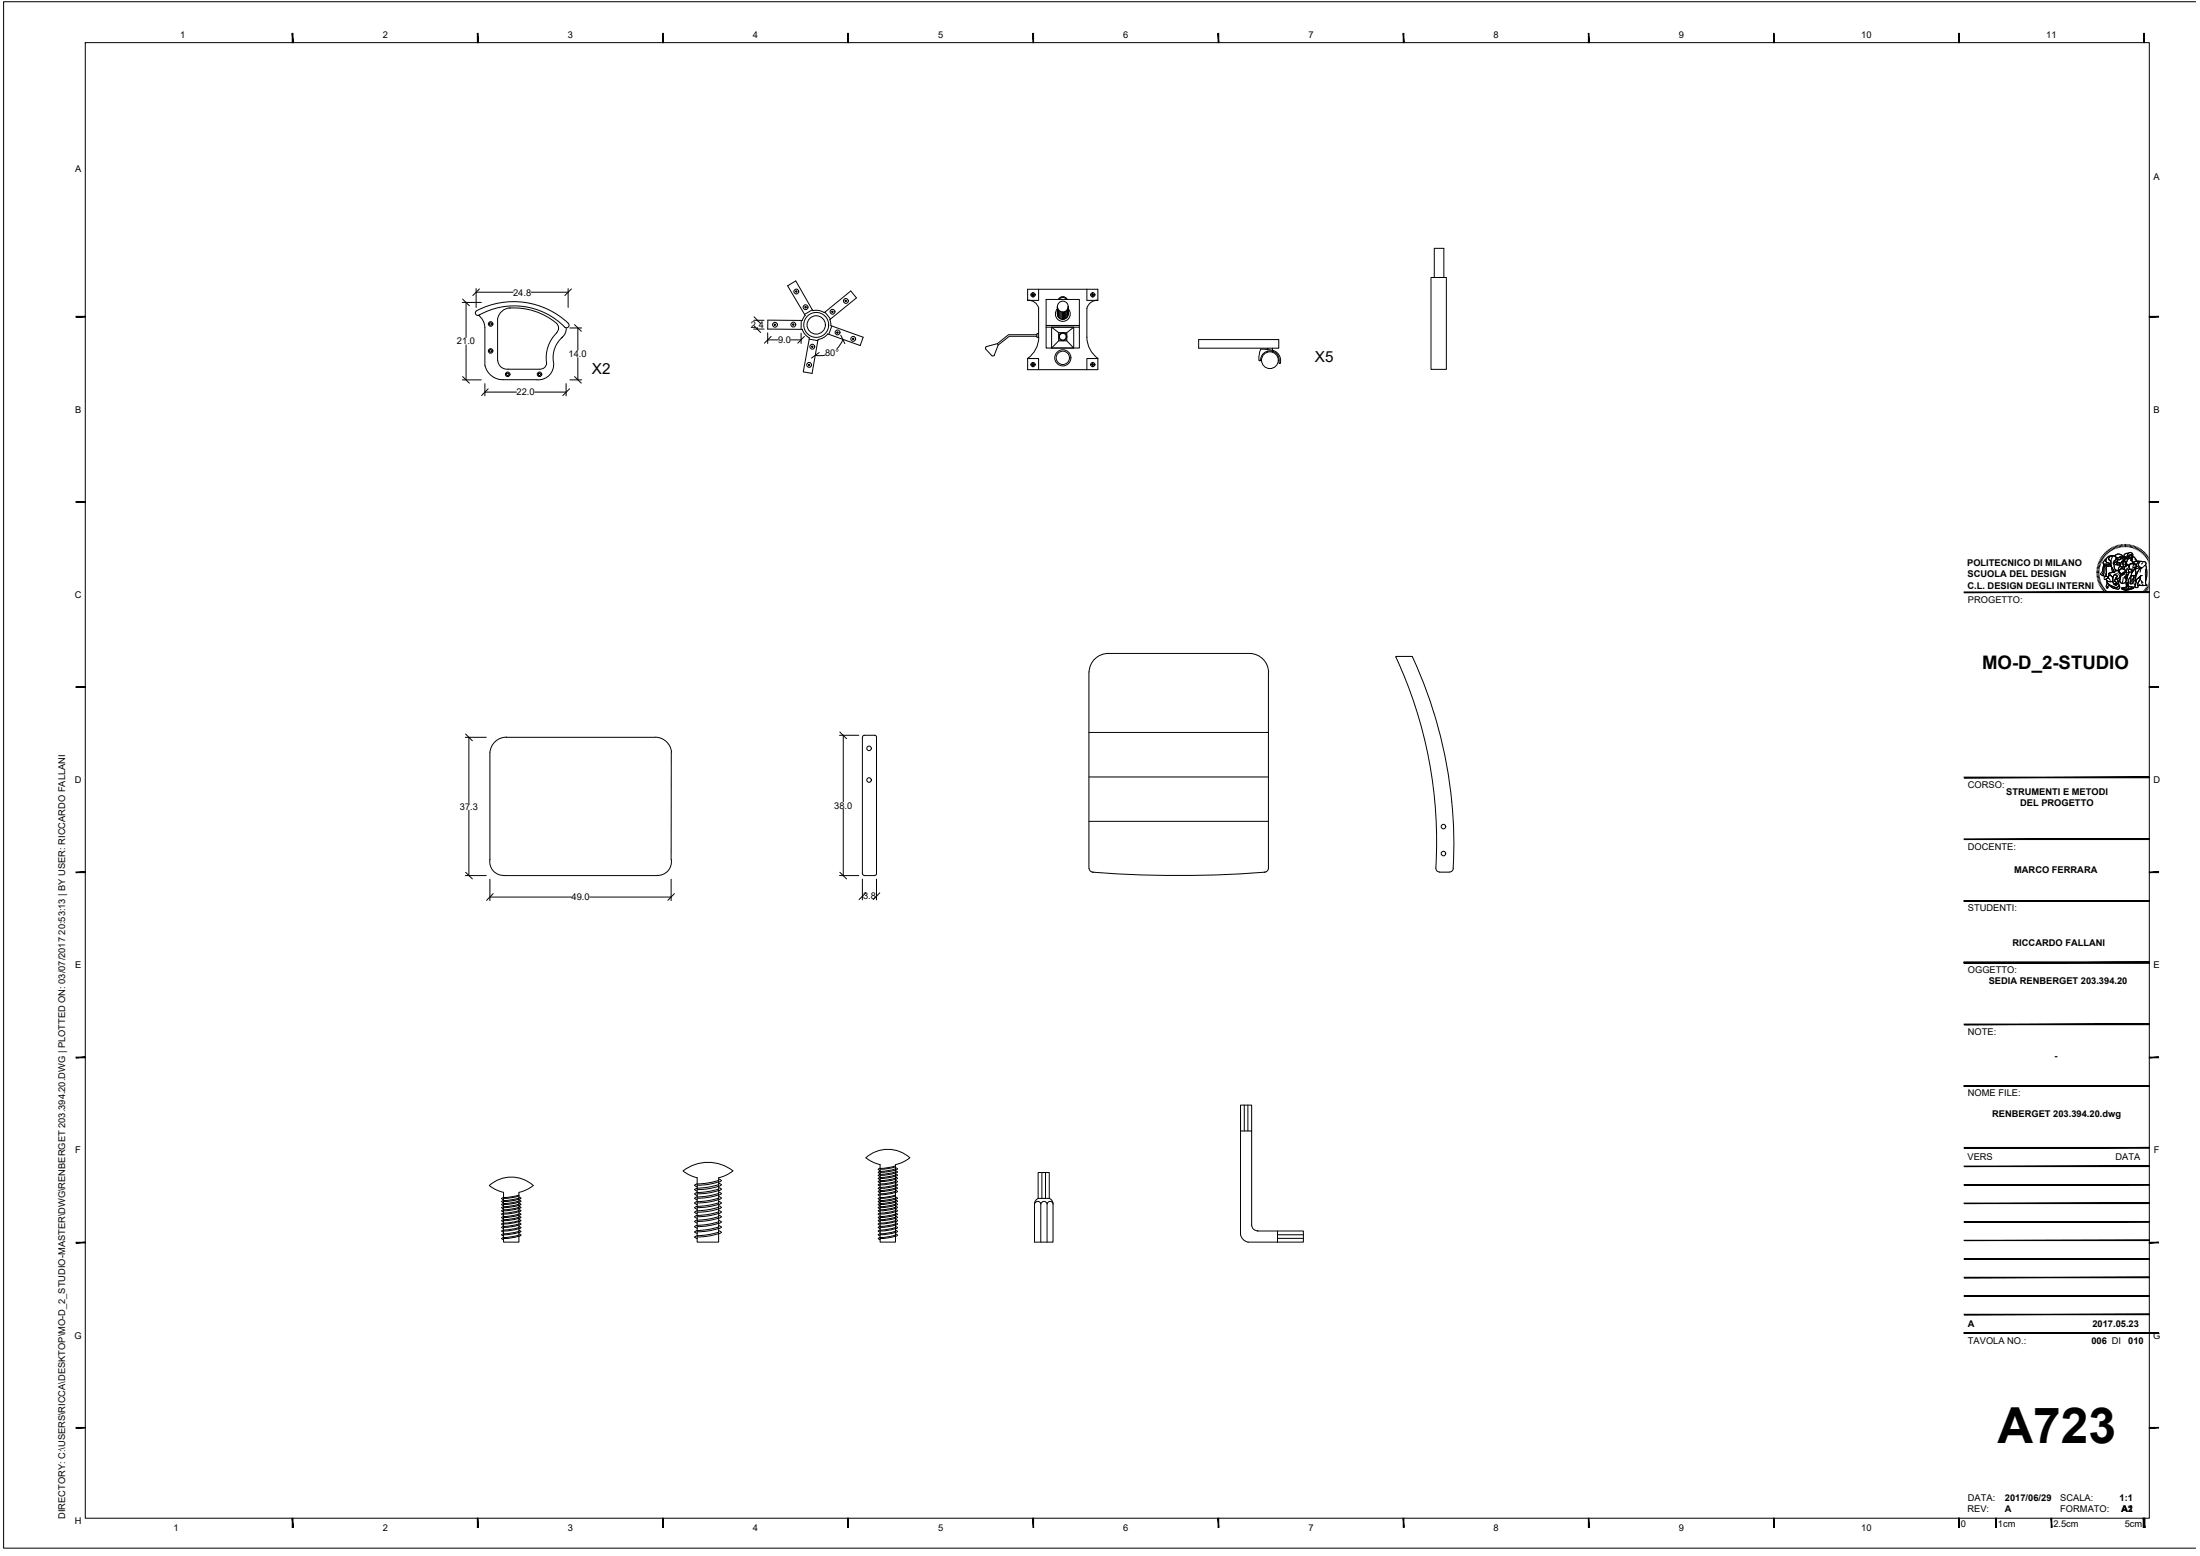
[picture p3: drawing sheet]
<svg xmlns="http://www.w3.org/2000/svg" width="594mm" height="420mm" viewBox="0 0 594 420" stroke-linecap="round" stroke-linejoin="round" font-family="sans-serif">
<g fill="none" stroke="#000" stroke-width=".27">
<path d="M23 11.5h557.4v398.5h-557.4zM592.9 .5h-591.9v417.5h591.9M128.6 77.9v5.1M128.6 78.9h10M129.5 78l-1.8 1.8M143.4 78.9h10M153.4 77.9v5.1M154.3 78l-1.8 1.8M214.9 78.6l.2-.1 .1 .3-.2 .2zM278.4 79.7h.5v.5M278.9 79v.6h-.5M279 79v.6h.5"/>
<path d="M279.5 79.7h-.5v.5M280.5 78.1v3h-3M293.5 78.1v3h3v-3h-19v3h.3M294.5 79.7h.5v.5M295 79v.6h-.5M295.1 79v.6h.6M295.7 79.7h-.6v.5M386.4 74.9h4.2v24.8h-4.2zM387.3 74.9v-7.8h2.6v7.8M124.8 81.7h5.2M124.9 80.8l1.8 1.8M125.9 81.7v9.4"/>
<path d="M125.9 93.1v9.5M129.2 85.2l1.2 1.4 .5 1.8M129.3 85.2a19.2 19.2 0 0 1 23.2 3.1M129.5 85a.68 .68 0 0 1-1-.1 .68 .68 0 0 1 .1-.9 21.4 21.4 0 0 1 25 3.5 .7 .7 0 0 1-.2 .9 .7 .7 0 0 1-.9-.1M130.9 88.4v10.4M131 98.7a4.9 4.9 0 0 0 4.9 3.8M132.2 87.3l.3-.2 .3 .2v.3l-.3 .2-.3-.2zM132.2 94.6l.3-.2 .3 .2v.3l-.3 .2-.3-.2zM134.4 86.1v11.2M134.4 97.3a2.52 2.52 0 0 0 2.8 2.4M137.2 99.7h8.4M137.5 83.2a18 18 0 0 1 12.8 4.1"/>
<path d="M137.8 83.1a3.6 3.6 0 0 0-3.4 3M150.3 87.3a1.76 1.76 0 0 1 0 2.6M150.3 89.9a9.9 9.9 0 0 0-2.8 8.5l-.3 .7-.5 .4-1 .2M152 91a7.6 7.6 0 0 0-2.5 7.4 4.2 4.2 0 0 1-4.5 4.2l-9.1-.1M152.9 88.5l-.3 1.6-1 1.2M153.9 88.6h3.2M155.2 87.7l1.8 1.8M156 88.6v6M156 96.6v6M203.5 88.9h2.8M203.5 86.5h2.8M203.6 88l1.8 1.8"/>
<path d="M203.6 85.6l1.8 1.8M204.5 86.5v.2M204.5 88.6v.3M207.3 89.9v2.9M207.3 91.8h2.8M208.2 90.8l-1.8 1.9M209.1 87.6l.2-.1 .1 .3-.2 .1zM213.5 91.8h2.8M214 87.5l.2-.1 .2 .4-.2 .1zM216.3 90v2.8M216.4 86.5l-.1 2.4M216.7 86.5l-9.4-.1v2.5h9.3l.8 1.4 1.2 .9"/>
<path d="M217.2 90.8l-1.8 1.9M217.4 82.8l.4 .1-.1 .2-.2 .1zM217.4 85.1l-.8 1.4M218.4 98.5l.1-.2 .2 .4-.2 .1zM218.5 91.6l2.4 .4M218.6 91.3l-1.7 9.1 2.4 .4 1.6-9.1M219.2 93.5l.2-.1 .1 .4-.2 .1zM219.4 83.7l-2.1 1.2M219.5 83.9l-4.6-8-2.2 1.3 4.7 8M219.5 83.9l1.6-.1 1.5 .6M221.2 95.2l-2.1 1.5M222.5 84.5l7.2-5.9 1.6 1.8-7.2 5.9"/>
<path d="M222.8 84.3l1.5 1.8M222.8 95.9h-2.6M223.5 90.1l-1.1 1.1-1.5 .5M224.1 86.3l.3 1.6 8.7 3.2-.8 2.2-8.8-3.1M224.6 88l-.8 2.3M224.7 84.1l.1-.1 .2 .3-.3 .2zM226 89.7l.2-.1 .1 .3-.2 .1zM227 90.5l1.1 2.3M227.6 91.6l-.6 1.4-1 1.1M228.2 81.2l.2-.2 .2 .4-.3 .1zM230.3 91.4l.1-.1 .1 .4-.3-.1zM266.1 94.2l1.8 1.9h.3l.3-.3"/>
<path d="M266.4 93.6l-.3 .2 .1 .4M269.3 92.8l-3 .8M277.5 81.1a2.9 2.9 0 0 1 3 2.2M278.4 98.5h.5v.5M278.9 97.9v.5h-.5M279 97.9v.5h.5M279.5 98.5h-.5v.5M280 90.8h-7.5l-3 2.4M280 90.4h-7.7l-3 2.4 .2 .4-1 2.7M280.5 99.8v-3h-3v3h19v-3h-3v3M280.5 83.3v7.8h-.5v-1h.5M280.5 91.1a7.1 7.1 0 0 1-3 5.7"/>
<path d="M282.5 80.9h9v13.1h-9zM282.5 88.3h9M282.5 87.9h9M284 88.3h5.9v5.7h-5.9zM284 88.3l1.9 1.5M285.5 82.8v2M285.5 83.4a2.01 2.01 0 0 0 .1 2.8 2.01 2.01 0 0 0 2.8 0 2.01 2.01 0 0 0 .1-2.8M285.6 83.2v2M285.6 83.4v2M285.7 83.6v2M285.8 80.8a1.33 1.33 0 0 1 2.4 0M285.8 83.7v2"/>
<path d="M285.9 89.8h2.2v2.2h-2.2zM285.9 92l-1.9 2M286 83.9v2M286.1 80.8a1.12 1.12 0 0 1 1.8 0M286.3 84.1v2M286.5 84.2v2M286.8 84.2v2M287 84.3v2v-2v.5M287.2 84.2v2M287.4 84.2v2M287.7 84.1v2M287.9 83.9v2"/>
<path d="M288.1 92l1.8 2M288.1 83.7v2M288.2 83.6v2M288.3 83.4v2M288.4 83.2v2M288.5 82.8v2a1.46 1.46 0 0 1-1.5 1.4 1.46 1.46 0 0 1-1.5-1.4M289.9 88.3l-1.8 1.5M294.5 98.5h.5v.5M295 97.9v.5h-.5M295.1 97.9v.5h.6M295.7 98.5h-.6v.5M296.5 81.1a2.9 2.9 0 0 0-3 2.2v7.8a7.1 7.1 0 0 0 3 5.7"/>
<path d="M323.7 91.7h21.6v2.3h-21.6zM340.4 97.3l-.2 .2-.2-.2M342.3 94v.4M342.3 94.8v.3M343.6 94.6a2.63 2.63 0 0 1 2 3.6l-.2-.2a2.56 2.56 0 0 0-2-3.2 2.56 2.56 0 0 0-3 2.4M343.6 94.6l-3.1-.3-.5 1.4v1.6M343.6 94v.6M343.6 94.9v.2M124.8 102.6h5.2M124.9 101.7l1.8 1.8M130.9 103.6v3.3M130.9 105.9h8.6"/>
<path d="M131.8 105l-1.8 1.8M136.8 101l.3-.3 .3 .3v.3l-.3 .2-.3-.2zM144.4 105.9h8.5M145.4 101l.3-.3 .3 .3v.3l-.3 .2-.3-.2zM152.9 103.6v3.3M153.8 105l-1.8 1.8M153.9 102.6h3.2M155.2 101.7l1.8 1.8M566.2 154.3h.6M566.2 154.6h.6M566.2 153.9l.7 .1M566.3 153.5l.6 .1"/>
<path d="M566.3 153.2l.7 .1M566.4 152.9l.7 .1M566.5 152.5l.6 .2M566.6 152.1l.6 .3M566.7 151.8l.7 .3M566.8 151.5l.7 .3M566.8 154.9l-.6 .1M566.9 155.3h-.7M566.9 155.6l-.6 .1M567 155.9l-.7 .1M567 151.2l.6 .3M567 156.3l-.6 .1"/>
<path d="M567.1 156.5l-.6 .2M567.2 150.9l.6 .3M567.2 156.8l-.7 .3M567.3 157.2l-.6 .2M567.4 150.5l.5 .4M567.4 157.5l-.6 .2M567.6 150.2l.5 .5M567.6 157.8l-.6 .3M567.7 158l-.6 .4M567.8 150l.5 .4M567.9 158.3l-.6 .4M568 149.7l.5 .4"/>
<path d="M568 152.3h.9a.69 .69 0 0 0 1.1-.1l.1 .6h-.4a1.55 1.55 0 0 1-1.7-.4zM568.1 152.2v.5M568.1 158.6l-.6 .4M568.2 152.7l-.2 .5-.1 1.4-.4 .7 .4 .1M568.2 149.4l.5 .5M568.3 158.9l-.6 .4M568.3 151.3l.4-.3a.82 .82 0 0 0 .9 1.1l.3 .1a.74 .74 0 0 1-1.2 .1l-.5 .1a.52 .52 0 0 1-.3-.5 .52 .52 0 0 1 .3-.5zM568.5 149.2l.5 .4M568.5 159.1l-.6 .5M568.5 152.8l.5 .1a1.89 1.89 0 0 0-.2 1.7l-.1 1-.3 .1-.5-.3 .3-.9a1.76 1.76 0 0 1 .3-1.7zM568.5 152.8v.1a1.52 1.52 0 0 0-.3 1.5l-.3 1.1 .7 .2M568.7 151h-.1a.86 .86 0 0 0-.5 1.2l.2 .2 .6-.1a.62 .62 0 0 0 1-.1"/>
<path d="M568.7 159.4l-.5 .4M568.7 150.8l.4-.3a1.67 1.67 0 0 1 1.6-.4 .98 .98 0 0 0-1.2 1l.5 .3v.8l-1-.3a.74 .74 0 0 1-.3-1zM568.7 156.4l.1 .2a1.33 1.33 0 0 0 1.6 .4l.1-.1M568.7 148.9l.5 .5M568.9 156.7a1.53 1.53 0 0 0 1.6 .2l.1 .5 .3 .2v.3l.2-.2 .3 .3-.2-.5 .4 .4-.2-.4 .4 .1-.8-.8a.46 .46 0 0 1 .5-.6 .46 .46 0 0 1 .4 .7l.2 .5a.88 .88 0 0 1-.3 1.1 .88 .88 0 0 1-1.2-.1l-.5-.2a1.49 1.49 0 0 1-1.2-1.4zM568.9 156.8l.1 .6-.3 1.1 .3 .3 .3-.2a.34 .34 0 0 1 .1-.5 .34 .34 0 0 1 .4 .2 2.57 2.57 0 0 0 2.5 .6l.1-.5-.2-.4M568.9 152.9l1.2-.1v.2a1.34 1.34 0 0 1 .5 1.3l-.7 .4a.4 .4 0 0 0-.5 .2 .4 .4 0 0 0 .2 .5l-.3 .5-.5-.2-.1-.3v-1.9zM568.9 152.9l-.2 .6v2.1M568.9 159.6l-.5 .5M569 157.4l.9 .7 1.1 .4a.83 .83 0 0 0 1.2-.5 .64 .64 0 0 1 .1 1 .64 .64 0 0 1-1 0l-.9-.3a.85 .85 0 0 0-1.3-.3l.2 .2-.3 .2-.3-.5zM569 148.7l.4 .5M569 157.4l.9 .7 1.7 .7"/>
<path d="M569.1 159.8l-.4 .5M569.2 155.9a.49 .49 0 0 0-.7-.2 .49 .49 0 0 0 0 .8 .73 .73 0 0 1 .7-.4 .73 .73 0 0 1 .6 .6h.1M569.3 148.5l.4 .5M569.4 154.9l1.2-.5 .3 .2 .2-.4 .3-.1a1 1 0 0 1 1.2 .8 1.03 1.03 0 0 1-.2 1.1 1.03 1.03 0 0 1-1.1 .2l.2-.3a.28 .28 0 0 0 .2-.3 .28 .28 0 0 0-.2-.3 .57 .57 0 0 0-.7 0 .57 .57 0 0 0-.2 .6l-.8-.7-.4 .1zM569.4 155.5l.4-.3 .2 .2a.97 .97 0 0 1 .4 1.6 1.33 1.33 0 0 1-1.6-.4l-.1-.3 .7-.2-.1-.2zM569.6 148.3l.3 .5M569.8 150.3l.4-.1a.77 .77 0 0 1 1.2 .2 .77 .77 0 0 1-.5 1.1 .92 .92 0 0 0 0 1.3 1.09 1.09 0 0 0 .7 1.3l-.5 .1a.31 .31 0 0 1-.4 .3 .31 .31 0 0 1 0-.6l-.6-1.1-.1-1.4a.57 .57 0 0 1-.6-.4 .57 .57 0 0 1 .4-.7zM569.8 155.2l.7 .7M569.8 155.3a.54 .54 0 0 0-.4 .8M569.9 148.1l.3 .6M570.1 152.8l-1.9-.1a.5 .5 0 0 0-.4 .8l-.1 .7-.5 .8 .3 .3M570.2 153.2l.2 1.3"/>
<path d="M570.2 147.9l.3 .6M570.4 150.4l-.1 .2a2.88 2.88 0 0 0 .2 3l.2 1 .8-.6a1.06 1.06 0 0 1-.6-1.4 1.45 1.45 0 0 1 .5-1.7 1 1 0 0 0-1.4-.8 1.21 1.21 0 0 0-1.2 1.7l1.2 .4M570.5 147.7l.3 .6M570.6 154.4l-.7 .3a.4 .4 0 0 0-.5 .2 .4 .4 0 0 0 .2 .5M570.7 150.1a.98 .98 0 0 0-1.2 1l.5 .3M570.8 155.3l.1-.1a.47 .47 0 0 1 .8 .2 .47 .47 0 0 1-.3 .6l-.4 1 .8 .6-.4-.1 .2 .4-.4-.4 .1 .5-.2-.3-.2 .2v-.3l-.3-.4-.1-1zM570.8 155.3l.2-.2a.53 .53 0 0 1 .7 .7l-.3 .1-.4 1 .8 .7-.4-.1 .2 .4-.4-.4 .1 .5-.2-.3-.2 .2v-.3l-.3-.4-.1-1zM570.8 147.6l.3 .6M570.9 151.9l.8-.3 .3 .3a.34 .34 0 0 0-.4 .2 .34 .34 0 0 0 .2 .4l-.6-.1zM570.9 151.4l1-.4-.2 .6-1 .5zM571 151.9l.2 .5 .6 .1M571.1 150.2v-.2a1.15 1.15 0 0 1 2 .4l-.5-.2a.77 .77 0 0 1-1.2 .3"/>
<path d="M571.2 147.4l.2 .7M571.2 149.9l.6-.3 .9 .2a.33 .33 0 0 1 .4 .2 .33 .33 0 0 1-.2 .4 .5 .5 0 0 0-.8 .2 .79 .79 0 0 1-.9-.6zM571.4 150.5a.75 .75 0 0 0 1.2-.3 .49 .49 0 0 1 .2 .5 .49 .49 0 0 1-.4 .4l-1.1 .1zM571.5 147.4l.2 .6M571.6 152.1l.2-.2 .8 .1-.3 .1-.1 .5a.42 .42 0 0 1-.5-.1 .42 .42 0 0 1-.1-.4zM571.6 154.1a1.15 1.15 0 0 1 .8 1.9h-.1M571.7 156.4l.4 1a.82 .82 0 0 1 0 .9 .82 .82 0 0 1-.9 .3M571.8 151.6l.2 .3M571.8 154.9l-.8 .2M571.8 151.4l-.1 .2-1 .5M571.8 147.2l.2 .7M571.9 151l-.4 .6"/>
<path d="M572.1 151.9a.31 .31 0 0 0-.4 .2 .31 .31 0 0 0 .1 .4l.4 .1 .1-.5 .3-.1-.7 .1M572.1 155.1a.7 .7 0 0 1 .2 .9 .7 .7 0 0 1-1 .2M572.2 154.3a.95 .95 0 0 1 1-.7 .95 .95 0 0 1 .8 .9l-1.4 .4 .3 .3a.77 .77 0 0 0 1-.7 .21 .21 0 0 0 .2-.2 .21 .21 0 0 0-.2-.2l-.6-.5h-.6l-.5 .7-.2-.1v-.5l.5-.8 .2 .2h1.1l.5-.4v-.3l.6 .2 .1 1a.53 .53 0 0 0 0 .9l-.4 .7a.59 .59 0 0 0-.6 .7h-.3l.3 .3 .2-.1-.1 .4 .2-.2-.2 1.1-1.1 .2-.8-.8 .4-.8 .1-.8M572.2 154l.6-.5 .6 .1 .4 .3 .3 .4-1.5 .7zM572.2 147.2l.1 .6M572.2 156.9l.8 .7M572.4 151h.1M572.5 150.6l.1 .1M572.5 156.3l.1 .9M572.5 152.9a1.28 1.28 0 0 0-.5 1.3M572.5 147.1l.1 .6M572.6 150.6l-.1 .1"/>
<path d="M572.6 154.9l1.1-.4a.59 .59 0 0 1-.8 .7zM572.6 155.7l-.2 .9-.4 .5M572.9 150.8l.3-.2 .5 .1v-.1a.32 .32 0 0 1 .1 .5 .32 .32 0 0 1-.5-.1zM572.9 151.6h.1a.95 .95 0 0 1 1 .1 .95 .95 0 0 1 .3 1l-.1 .2-.2-.2a.81 .81 0 0 0-.5-1.2l-.4 .3 .2 .5a.46 .46 0 0 1-.1 .8 .46 .46 0 0 1-.7-.4zM572.9 150.5a.63 .63 0 0 1-.8 .6l-.2-.1-.6 .2M572.9 147l.1 .7M573 158.8l2-.5 1.2 .3-2.1 .6zM573 158.8l1.1 .4v.3l-1.1-.4zM573.2 151.6a.58 .58 0 0 1 .7 0 .58 .58 0 0 1 .2 .7l-.1 .2a.5 .5 0 0 1-.1 .5 .5 .5 0 0 1-.6 .1zM573.2 147l.1 .7M573.3 156l-.3 1.6 1-.2M573.3 150.6a.39 .39 0 0 1 .6-.3 .39 .39 0 0 1 .1 .6h-.1"/>
<path d="M573.3 155.1h.1M573.4 150.3a.44 .44 0 0 1 .5 0 .44 .44 0 0 1 .1 .6l-.3-.3v.1l-.4-.1zM573.4 154.7l.2 .1M573.4 155h.1M573.5 154.8h-.1M573.5 151.8h.1M573.6 151.8l-.2 .1M573.6 147v.7M573.7 155.9h.3a.59 .59 0 0 1 .6-.7l-.4 1.3v-.4l-.2 .1zM573.7 150.7l-.5-.1-.3 .2h.2a.36 .36 0 0 0 .5 .3 .36 .36 0 0 0 .2-.5l-.1 .2M573.7 153.1v.7M573.8 154.5a.61 .61 0 0 1-.4 .6 .61 .61 0 0 1-.6-.1l-.1 .1-.7-.5"/>
<path d="M573.8 151.6l.2 .3-.1 .1M573.9 151.8a.45 .45 0 0 0-.7-.2 .45 .45 0 0 0 .1 .7 .48 .48 0 0 1 0 .7 .48 .48 0 0 1-.7 0 .48 .48 0 0 1 .1-.7 .81 .81 0 0 1 .8-.9 .81 .81 0 0 1 .8 .9v.1a.24 .24 0 0 1 .1 .3 .24 .24 0 0 1-.3 .1 .24 .24 0 0 1-.1-.3M574 147v.7M574 152.1l-.2 .1M574 151.9l.1 .5-.2 .1-.6-.1M574 152.8l-.3 .3h-.4M574.1 159.2l2.1-.6v.3l-2.1 .6zM574.1 159.2v.3M574.2 150.8a.48 .48 0 0 1 .2 .8l-.2 .4M574.2 155.3h.1M574.2 156v.5l.1-.2M574.3 150.4l.1 .4"/>
<path d="M574.3 152.4l-.1-.5 .2-.4a.43 .43 0 0 0-.2-.7l-.2-.3a.52 .52 0 0 1-.5-.6 .52 .52 0 0 1 .7-.4l.5-.1-.3 .7 .1 .9 .3-.5a.41 .41 0 0 0 .3 .4 .41 .41 0 0 0 .4-.2l-.1 .6 .2-.1 .4 .6-1.1 .8M574.3 147v.7M574.4 155.7l-.1 .2-.1-.2M574.4 153.4l-.2 1.3M574.4 152.6l.4 .2M574.4 157.4h.2l.2 1.1-.3-.6-.3 .6zM574.5 154.6l-.4 .4 .1 .4M574.6 155.2l-.5 .2-.2 .6-.2-.1 .3 .3 .2-.1M574.6 153.5l-.4 .8M574.7 149.4a.74 .74 0 0 1 1-.1 .74 .74 0 0 1 .2 1l-.2 .8-.2 .3 .2-1.3a.46 .46 0 0 0-.4-.3 .46 .46 0 0 0-.5 .4l-.3 .8-.1-.9zM574.7 149.4a.83 .83 0 0 0-1.1 .8M574.7 147l-.1 .7"/>
<path d="M574.8 150.5a.39 .39 0 0 0 .3 .3 .39 .39 0 0 0 .4-.1M574.8 149.3a.86 .86 0 0 1 1.1 .3 .86 .86 0 0 1-.1 1l-.3 .8v-.7l.3-.5a.53 .53 0 0 0-.7-.4 .53 .53 0 0 0-.3 .7l-.1 .4-.2 .1v-.2a1.34 1.34 0 0 1 .3-1.5zM574.9 150l.7-.3 .2 .5-.3 .5a.45 .45 0 0 1-.6-.1 .45 .45 0 0 1 0-.6zM574.9 152.5a1.61 1.61 0 0 1 2.1 .1 1.46 1.46 0 0 1-1.1 1.4l-.4-.1a1.08 1.08 0 0 1-.6-1.3zM574.9 150.2h.3M575 154.5l.8-.1-.4 1.1-.7 1.1 .1 .6-.2 .3-.2-.1-.2 .6-.2-1zM575 154.6l-1 2.4 .2 1-.1 .9 .4-1 .3 .9-.2-1.4-.4 .6M575 150.7h.1M575 153.5v.1a.53 .53 0 0 0 0 .9l.8-.1 .5-.6M575 147.1l-.1 .6M575.1 150.2v.1M575.1 150.5l.1 .1"/>
<path d="M575.4 150.4l.2 .1M575.4 147.2l-.2 .6M575.5 155.5l.7-.1-.1 .7a.94 .94 0 0 0-.2 1.4l-.2 .1-.6-.1zM575.5 150.4l-.1 .1M575.6 151.2l.4 .6M575.7 153.7h.1M575.7 152.1l1.1-.5h.8l-.6 .9zM575.7 147.2l-.1 .7M575.8 154.4l-.4 1.1-.7 1.1-.1 .9M575.9 153.6l-.3 .1M575.9 150.2l.6 .4 .6 .9-.4 .1a.63 .63 0 0 1-.8 .1 .63 .63 0 0 1-.2-.8zM575.9 150.2l.6 .4 .3 .6"/>
<path d="M575.9 153.9v.1M576.1 147.3l-.2 .7M576.2 158.6v.3l-2.1 .6-1.1-.4v-.3l1.1 .4 2.1-.6-1.2-.3-2 .5M576.4 153.6l.3-.1v1.1a.62 .62 0 0 1-.1 .8 .62 .62 0 0 1-.7 0l-.5 .1 .2-.6zM576.4 147.4l-.2 .7M576.5 151.1l.5 .4M576.5 153.3l-.1 .4M576.5 152.3l.3 .1 .2 .3M576.6 155.4l-1.2 .1v1l-.3 1 .2 .1 .6-.1a1.01 1.01 0 0 1 .2-1.3l.1-.8M576.6 156.8l-.1 .2 .3 .1M576.7 153.5l-.1 .6a2.36 2.36 0 0 1-.4 2.1 1.63 1.63 0 0 0 .4 1.8M576.7 147.6l-.2 .6"/>
<path d="M576.9 156.5l1.2-1-.3 1-.6 1.2v.4a.43 .43 0 0 1-.1 .6 .43 .43 0 0 1-.6-.1zM577 152.5a1.07 1.07 0 0 1 1.7-.8 .56 .56 0 0 1 .8 .2 .56 .56 0 0 1-.3 .8 1.22 1.22 0 0 1-1.1 .8 1.22 1.22 0 0 1-1.1-.8M577 152.7l-.6 .8a.74 .74 0 0 1-1.3 .1 .8 .8 0 0 1-.1-.9 .8 .8 0 0 1 .7-.4 .36 .36 0 0 1 .5 .2 .36 .36 0 0 1-.3 .5v.2a.58 .58 0 0 0 .6-.6 .58 .58 0 0 0-.8-.5l-.2 .1a.73 .73 0 0 0-.6 .8M577 154.3v.5M577.1 147.7l-.3 .6M577.4 147.9l-.3 .6M577.5 153.5h-.9M577.5 157.7l.6 .4M577.7 148l-.4 .6M577.7 151.6h-.8l-1.2 .5M577.9 156.5l.8 .9M577.9 153.4l-1 1.8-.4 1.7 1.6-1.4 .4-.1"/>
<path d="M578 151.6l.7 .2a.52 .52 0 0 1 .7 .1 .52 .52 0 0 1 0 .6 8.5 8.5 0 0 1 0 4.9l.3 .6-2.3 .1a.38 .38 0 0 1-.2-.4 .38 .38 0 0 1 .2-.3l.7-1.9-1.6 1.4 .2-1.2a3.5 3.5 0 0 1 1.4-2.3l.3-.1a.94 .94 0 0 1-.9-.7 .94 .94 0 0 1 .5-1zM578 151.6h-.1a.9 .9 0 0 0-.4 1.1 .9 .9 0 0 0 .9 .6M578 148.2l-.4 .6M578.1 155.5l-.3 1-.6 1.2v.4a.43 .43 0 0 1-.1 .6 .43 .43 0 0 1-.6-.1l.5-2.1M578.1 153.5l-.2 1M578.3 156.9a1.06 1.06 0 0 0 .7 1.2M578.3 148.4l-.4 .6M578.4 159.9l.4 .5M578.6 148.6l-.5 .6M578.6 152l-.3 .3M578.6 159.7l.5 .5M578.9 148.9l-.5 .5"/>
<path d="M578.9 159.5l.4 .5M579.1 159.3l.5 .4M579.1 149.1l-.4 .5M579.3 159l.5 .4M579.3 153.6l.1 3.3M579.4 152.5a8.2 8.2 0 0 1 0 4.8l.3 .7h-2.5M579.4 149.4l-.5 .4M579.5 158.8l.5 .3M579.6 149.6l-.5 .5M579.7 158.5l.5 .3M579.8 149.9l-.5 .4M579.8 158.2l.6 .3"/>
<path d="M580 157.9l.6 .3M580.1 150.2l-.6 .4M580.1 157.6l.7 .3M580.3 150.5l-.6 .3M580.3 157.4l.6 .2M580.4 157l.6 .3M580.4 150.8l-.6 .3M580.5 156.7l.7 .2M580.6 151.1l-.6 .3M580.6 156.4l.6 .2M580.6 156.1l.7 .1M580.7 155.8l.7 .1"/>
<path d="M580.8 151.4l-.6 .3M580.8 155.4l.6 .1M580.8 155.1l.6 .1M580.8 154.9h.7M580.9 151.8l-.6 .2M581 152.1l-.6 .2M581.2 152.4l-.7 .2M581.2 152.8l-.6 .2M581.3 153.1l-.6 .1M581.4 153.5l-.7 .1M581.4 153.8l-.6 .1M581.5 154.5l-.7 .1"/>
<path d="M581.5 154.2h-.7M299.1 176.4h38.3M299.4 176.4a5.2 5.2 0 0 0-5.3 5.1l-.1 53M337.5 176.4a5.2 5.2 0 0 1 5.1 5.3M377 177.2h4.3M377 177.2l-.1 .1a119.8 119.8 0 0 1 10.9 57.4l.2 .5 .7 .3 3-.1 .6-.5a117.7 117.7 0 0 0-11-57.6M569.4 160l-.4 .6M569.6 160.2l-.3 .6M569.9 160.4l-.4 .6M570.2 160.6l-.4 .6M570.5 160.8l-.4 .6M570.7 160.9l-.3 .6"/>
<path d="M571 161l-.2 .7M571.4 161.2l-.3 .6M571.7 161.3l-.2 .6M572 161.4l-.2 .6M572.3 161.5l-.2 .6M572.6 161.5l-.1 .7M572.9 161.6v.6M573.2 161.6v.7M573.6 161.6l-.1 .7M573.9 161.6v.7M574.2 161.6l.1 .7M574.5 161.6l.1 .7"/>
<path d="M574.9 161.5l.1 .7M575.2 161.5l.1 .6M575.5 161.4l.2 .7M575.8 161.3l.2 .7M576.1 161.2l.3 .7M576.5 161.1l.2 .7M576.7 161l.3 .6M577 160.9l.3 .6M577.3 160.7l.3 .6M577.6 160.5l.4 .6M577.8 160.4l.5 .5M578.1 160.1l.4 .6"/>
<path d="M125.6 199.1h5.7M125.7 198.2l1.9 1.8M126.6 199.1v17.6M136.7 199.1h40.2M136.8 199.1a4.5 4.5 0 0 0-4.5 4M176.9 199.1a4.5 4.5 0 0 1 4.4 4M226.7 198.5h5.2M226.8 197.7l1.8 1.8M227.7 198.5v18M236.2 198.5h-2.8l-.4 .2-.1 .4v36.9M236.2 198.5l.4 .2 .1 .4v36.9M294 197.8h48.5"/>
<path d="M342.5 181.6v52.9M126.6 218.8v17.6M132.3 203.1v29M181.3 203l-.1 29.1M227.7 218.5v17.9M294 209.8h48.5M125.6 236.4h5.7M125.7 235.5l1.9 1.8M132.3 237.4v5.8M132.3 232.1a3.7 3.7 0 0 0 3.9 4.3M136.2 236.4h41.2M181.2 237.4v5.8"/>
<path d="M181.3 232.1a3.7 3.7 0 0 1-3.9 4.3M226.7 236.4h5.2M226.8 235.5l1.8 1.8M232.9 237.4v5.6M232.9 235.8l.1 .4 .4 .2h2.8M236.7 235.9l-.1 .3-.4 .2M236.7 237.4v5.6M294 221.8h48.5M294.1 234.5l.2 .6 .9 .4M294.9 235.5a301.3 301.3 0 0 0 46.8 0M342.5 234.5l-.2 .6-.9 .4M132.3 242.2h22"/>
<path d="M133.2 241.3l-1.8 1.8M159.2 242.2h22M182.1 241.3l-1.8 1.8M232.9 242h.1M233.8 241.1l-1.8 1.8M236.5 242h.2M237.6 241.1l-1.8 1.8M336 298.4v7M337 298.4v7M184.5 316.2l2.1 1.3 1.7 .5v17.4h5.8v-17.4l1.7-.5 2.1-1.3M184.5 316.2a11 11 0 0 1 13.4 0M194.1 319.1a18.2 18.2 0 0 1-5.8 .9"/>
<path d="M194.1 318.7a22.2 22.2 0 0 1-6.1 1l-.4 .4M194.1 319.9a20.6 20.6 0 0 1-5.8 .9l-.7 .5M194.1 318.4l.7 .4M194.1 319.5l.7 .4M194.8 318.8l-.7 .3M194.8 319.9l-.7 .4M237.2 315.8l.5 .3M237.7 315.5l-.5 .2M237.7 316.3l-.5 .3 .5 .3M237.7 318.8l-.5 .3 .5 .3M241.8 314.5v20.9h-4.1v-20.9l-1.8-.6-2.1-1.3a8.8 8.8 0 0 1 11.9 0l-1.6 1-2.2 .9M241.8 315.1l-1.7 .4-2.4 .2"/>
<path d="M241.8 316.2l.6 .3-.4 .2-1.9 .5-2.4 .2M241.8 317l.6 .3-.4 .3-1.9 .4-2.4 .2M241.8 317.9l.6 .3-.4 .2-1.9 .5-2.4 .2M241.8 318.7l.6 .4-.4 .2-1.9 .4-2.4 .3M241.8 315.3l.6 .3M241.8 319.6l.6 .3M241.8 314.8l-1.7 .5-2.4 .2M241.8 315.6l-1.7 .5-2.4 .2M241.8 316.4l-2.3 .6-2 .1-.3 .3 .5 .3M241.8 317.3l-2.3 .5-2 .2-.3 .2 .5 .3M241.8 318.1l-1.7 .5-2.4 .2M241.8 319l-2.3 .5-2 .2-.3 .3 .5 .3"/>
<path d="M241.8 319.9l-1.7 .5-2.4 .2M242.4 315.7l-.4 .2-1.9 .5-2.4 .2M242.4 320l-.4 .2-1.9 .5-2.4 .2M281.3 316.6v7M282.3 316.6v7M335 300.4v33l.7 1.3 1.3 .7h8M338 305.4v-7h-3v7h3v25.4M136 322l-2.3-.9-1.6-1a8.9 8.9 0 0 1 11.9 0l-1.5 1-2.3 .9M136 322v13.4h4.1v-13.4M136 323.4l-.5 .3 .5 .3M136 324.2l-.5 .3 .5 .3M136 325l-.5 .3 .5 .3"/>
<path d="M136 325.8l-.5 .3 .5 .3M136 326.7l-.5 .3 .5 .3M136 327.6l-.5 .2 .5 .4M136 328.5l-.5 .3 .5 .3M136 329.4l-.5 .2 .5 .3M136 330.2l-.5 .3 .5 .4M136 331.2l-.5 .2 .5 .3M136 332.1l-.5 .3 .5 .3M136 333.2l-.5 .2 .5 .3M136 334.2l-.5 .2 .5 .4M140.1 322.9l-1.7 .5-2.4 .2M140.1 323.8l-1.7 .4-2.4 .2"/>
<path d="M140.1 326.3l-1.7 .4-2.4 .2M140.1 324.9l.6 .3-.3 .2-2 .5-2.4 .2M140.1 326.6l.6 .3-.3 .3-2 .4-2.4 .2M140.1 327.5l.6 .4-.3 .2-2 .5-2.4 .2M140.1 328.4l.6 .3-.3 .2-2 .5-2.4 .2M140.1 329.3l.6 .3-.3 .2-2 .5-2.4 .2M140.1 331.2l.6 .3-.3 .2-2 .5-2.4 .2M140.1 323.2l.6 .3-.5 .3M140.1 324l.6 .3M140.1 325.7l.6 .3-.5 .3M140.1 330.2l.6 .3M140.1 332.2l.6 .3-.3 .3-2 .4-2.4 .2"/>
<path d="M140.1 333.2l.6 .3M140.2 322.7l-1.8 .4-2.4 .3M140.2 323.5l-1.8 .4-2.4 .3M140.2 324.3l-1.8 .4-2.4 .3M140.2 325.1l-1.8 .5-2.4 .2M140.2 326l-1.8 .4-2.4 .3M140.2 326.9l-1.8 .4-2.4 .3M140.2 327.8l-1.8 .5-2.4 .2M140.2 328.7l-1.8 .4-2.4 .3M140.2 329.6l-1.8 .4-2.4 .3M140.2 330.5l-1.8 .4-2.4 .3M140.2 331.5l-1.8 .4-2.4 .2"/>
<path d="M140.2 332.5l-1.8 .4-2.4 .3M140.2 333.5l-1.8 .4-2.4 .3M140.7 324.3l-.3 .3-2 .4-2.4 .2M140.7 330.5l-.3 .3-2 .4-2.4 .2M140.7 333.5l-.3 .3-2 .4-2.4 .2M187.6 320.1l.7 .4M187.6 321.2l.7 .4M187.6 322.4l.7 .4M187.6 323.6l.7 .4M187.6 324.8l.7 .5M187.6 326.1l.7 .4M187.6 327.3l.7 .5"/>
<path d="M187.6 328.6l.7 .4M187.6 329.8l.7 .5M187.6 331.2l.7 .5M187.6 332.6l.7 .5M187.6 334l.7 .5M188.3 324.5l-.7 .3M188.3 327l-.7 .3M188.3 329.5l-.7 .3M188.3 332.3l-.7 .4M194.1 320.3a18.2 18.2 0 0 1-5.8 .9M194.1 322.6a18.2 18.2 0 0 1-5.8 1M194.1 327.6a18.2 18.2 0 0 1-5.8 .9"/>
<path d="M194.1 321.1a22.2 22.2 0 0 1-6.1 1l-.4 .3M194.1 322.2a22.2 22.2 0 0 1-6.1 1l-.4 .4M194.1 323.5a20.6 20.6 0 0 1-5.8 1M194.1 324.8a22.2 22.2 0 0 1-6.1 1l-.4 .3M194.1 326a20.6 20.6 0 0 1-5.8 .9M194.1 327.2a22.2 22.2 0 0 1-6.1 1l-.4 .4M194.1 328.5a20.6 20.6 0 0 1-5.8 1M194.1 329.9a22.2 22.2 0 0 1-6.1 1l-.4 .3M194.1 331.3a20.6 20.6 0 0 1-5.8 1M194.1 332.7a20.6 20.6 0 0 1-5.8 1l-.7 .4M194.1 320.7l.7 .4M194.1 321.9l.7 .4"/>
<path d="M194.1 323.1l.7 .4M194.1 324.4l.7 .5M194.1 325.6l.7 .4M194.1 326.9l.7 .4M194.1 328.1l.7 .5M194.1 329.5l.7 .5M194.1 330.9l.7 .5M194.1 332.3l.7 .5M194.8 321.1a12.7 12.7 0 0 1-5 1.2l-1.5 .1M194.8 323.5a13.8 13.8 0 0 1-6.5 1.3M194.8 324.8a12.7 12.7 0 0 1-5 1.2l-1.5 .1M194.8 326a13.8 13.8 0 0 1-6.5 1.3"/>
<path d="M194.8 328.6a12.7 12.7 0 0 1-5 1.2h-1.5M194.8 330a12.7 12.7 0 0 1-5 1.2h-1.5M194.8 322.3l-.7 .4M194.8 327.3l-.7 .4M194.8 331.4a12.7 12.7 0 0 1-5 1.2h-1.5M194.8 332.8a12.7 12.7 0 0 1-5 1.2h-1.5M237.2 322.7l.5 .3M237.7 320.6l-.5 .3 .5 .3M241.8 322.9l-1.7 .5-2.4 .2M241.8 323.8l-1.7 .4-2.4 .2M241.8 326.3l-1.7 .4-2.4 .2M241.8 322l-1.7 .4-2.4 .2"/>
<path d="M241.8 324.9l.6 .3-.4 .2-1.9 .5-2.4 .2M241.8 326.6l.6 .3-.4 .3-1.9 .4-2.4 .2M241.8 327.5l.6 .4-.4 .2-1.9 .5-2.4 .2M241.8 328.4l.6 .3-.4 .2-1.9 .5-2.4 .2M241.8 329.3l.6 .3-.4 .2-1.9 .5-2.4 .2M241.8 331.2l.6 .3-.4 .2-1.9 .5-2.4 .2M241.8 323.2l.6 .3-.6 .3M241.8 324l.6 .3M241.8 325.7l.6 .3-.6 .3M241.8 330.2l.6 .3M241.8 332.2l.6 .3-.4 .3-1.9 .4-2.4 .2M241.8 333.2l.6 .3"/>
<path d="M241.8 320.5l.6 .3-.4 .3-1.9 .4-2.4 .2M241.8 321.4l.6 .3-.6 .3M241.8 322.7l-2.3 .5-2 .2-.3 .3 .5 .3M241.8 323.5l-2.3 .5-2 .2-.3 .3 .5 .3M241.8 324.3l-2.3 .5-2 .2-.3 .3 .5 .3M241.8 325.1l-2.3 .6-2 .2-.3 .2 .5 .3M241.8 326l-2.3 .5-2 .2-.3 .3 .5 .3M241.8 326.9l-2.3 .5-2 .2-.3 .2 .5 .4M241.8 327.8l-2.3 .6-2 .1-.3 .3 .5 .3M241.8 328.7l-2.3 .5-2 .2-.3 .2 .5 .3M241.8 329.6l-1.7 .4-2.8 .4-.1 .1 .5 .4M241.8 330.5l-2.3 .5-2 .2-.3 .2 .5 .3"/>
<path d="M241.8 331.5l-2.3 .5-2 .2-.3 .2 .5 .3M241.8 332.5l-2.3 .5-2 .2-.3 .2 .5 .3M241.8 333.5l-2.3 .5-2 .2-.3 .2 .5 .4M241.8 320.8l-2.3 .5-2 .2-.3 .2 .5 .4M241.8 321.7l-2.3 .5-2 .2-.3 .2M242.4 324.3l-.4 .3-1.9 .4-2.4 .2M242.4 330.5l-.4 .3-1.9 .4-2.4 .2M242.4 333.5l-.4 .3-1.9 .4-2.4 .2M279.4 325.1a.87 .87 0 0 1 .8-.7 .87 .87 0 0 1 .9 .7M280.3 323.6v-7h3v7M280.3 323.6h3M280.4 323.6l-.9 .8-.1 .7v10.3h5v-10.3l-.2-.7-.9-.8"/>
<path d="M281.1 325.1v10.3M281.1 325.1a.87 .87 0 0 1 .8-.7 .87 .87 0 0 1 .9 .7M284.4 325.1a.83 .83 0 0 0-.8-.7 .83 .83 0 0 0-.8 .7l-.1 10.3M338 330.8a1.63 1.63 0 0 0 1.7 1.6M339.5 332.4h5.5v3M345 332.4h7v3h-7M345 333.4h7M345 334.4h7"/>
<circle cx="215" cy="78.7" r=".66"/>
<circle cx="279" cy="79.6" r=".57"/>
<circle cx="295.1" cy="79.6" r=".57"/>
<circle cx="132.5" cy="87.5" r=".61"/>
<circle cx="132.5" cy="94.8" r=".61"/>
<circle cx="209.3" cy="87.7" r=".66"/>
<circle cx="214.2" cy="87.7" r=".66"/>
<circle cx="217.5" cy="83" r=".66"/>
<circle cx="218.5" cy="98.5" r=".66"/>
<circle cx="219.4" cy="93.6" r=".66"/>
<circle cx="220.4" cy="87.7" r="3.4"/>
<circle cx="220.4" cy="87.7" r="2.48"/>
<circle cx="224.8" cy="84.2" r=".66"/>
<circle cx="226.2" cy="89.8" r=".66"/>
<circle cx="228.4" cy="81.3" r=".66"/>
<circle cx="230.4" cy="91.5" r=".66"/>
<circle cx="279" cy="98.4" r=".57"/>
<circle cx="287" cy="96.6" r="2.18"/>
<circle cx="287" cy="96.6" r="1.8"/>
<circle cx="287" cy="82.8" r="1.46"/>
<circle cx="287" cy="90.9" r="1.08"/>
<circle cx="287" cy="90.9" r=".91"/>
<circle cx="295.1" cy="98.4" r=".57"/>
<circle cx="342.9" cy="97.3" r="2.27"/>
<circle cx="137.1" cy="101.1" r=".61"/>
<circle cx="145.7" cy="101.1" r=".61"/>
<circle cx="234.7" cy="210.6" r=".61"/>
<circle cx="234.7" cy="202.1" r=".61"/>
<circle cx="389.8" cy="223.2" r=".61"/>
<circle cx="389.8" cy="230.5" r=".61"/>
</g>
<g fill="#fff" stroke="#fff" stroke-width=".27">
<path d="M555.4 159.9l30.7 4.4-5.7-4.4zM555.4 159.9l30.7 4.4h-30.7z"/>
<path d="M580.4 145.4h5.7l-5.7 14.5zM586.1 145.4l-5.7 14.5 5.7 4.4z"/>
</g>
<path d="M555.4 159.9h25v-14.5h5.7v18.9h-30.7z" fill="none" stroke="#fff" stroke-width=".27"/>
<g fill="#000" stroke="#000" stroke-width=".27">
<path d="M78.9 9l.2 2.5v-2.5zM78.9 9l.2 2.5h-.2z"/>
<path d="M128.9 9l.2 2.5v-2.5zM128.9 9l.2 2.5h-.2z"/>
<path d="M178.9 9l.2 2.5v-2.5zM178.9 9l.2 2.5h-.2z"/>
<path d="M228.9 9l.2 2.5v-2.5zM228.9 9l.2 2.5h-.2z"/>
<path d="M278.9 9l.2 2.5v-2.5zM278.9 9l.2 2.5h-.2z"/>
<path d="M328.9 9l.2 2.5v-2.5zM328.9 9l.2 2.5h-.2z"/>
<path d="M378.9 9l.2 2.5v-2.5zM378.9 9l.2 2.5h-.2z"/>
<path d="M428.9 9l.2 2.5v-2.5zM428.9 9l.2 2.5h-.2z"/>
<path d="M478.9 9l.2 2.5v-2.5zM478.9 9l.2 2.5h-.2z"/>
<path d="M528.9 9l.2 2.5v-2.5zM528.9 9l.2 2.5h-.2z"/>
<path d="M578.9 9l.2 2.5v-2.5zM578.9 9l.2 2.5h-.2z"/>
<path d="M20.5 85.6h2.5v-.2zM20.5 85.4h2.5l-2.5 .2z"/>
<path d="M580.4 85.6h2.5v-.2zM580.4 85.4h2.5l-2.5 .2z"/>
<path d="M20.5 135.6h2.5v-.2zM20.5 135.4h2.5l-2.5 .2z"/>
<path d="M580.4 135.6h2.5v-.2zM580.4 135.4h2.5l-2.5 .2z"/>
<path d="M530.4 160h50v-.1zM530.4 159.9h50l-50 .1z"/>
<path d="M20.5 185.6h2.5v-.2zM20.5 185.4h2.5l-2.5 .2z"/>
<path d="M580.4 185.6h2.5v-.2zM580.4 185.4h2.5l-2.5 .2z"/>
<path d="M530.4 210h50v-.2zM530.4 209.8h50l-50 .2z"/>
<path d="M20.5 235.6h2.5v-.1zM20.5 235.5h2.5l-2.5 .1z"/>
<path d="M530.4 226.7h50v-.2zM530.4 226.5h50l-50 .2z"/>
<path d="M580.4 235.6h2.5v-.1zM580.4 235.5h2.5l-2.5 .1z"/>
<path d="M530.4 243.2v.2l50-.2zM530.4 243.4l50-.2v.2z"/>
<path d="M530.4 259.8v.2l50-.2zM530.4 260l50-.2v.2z"/>
<path d="M530.4 259.8v.2l50-.2zM530.4 260l50-.2v.2z"/>
<path d="M530.4 259.8v.2l50-.2zM530.4 260l50-.2v.2z"/>
<path d="M530.4 259.8v.2l50-.2zM530.4 260l50-.2v.2z"/>
<path d="M530.4 243.4h50v-.2zM530.4 243.2h50l-50 .2z"/>
<path d="M530.4 276.5v.2l50-.2zM530.4 276.7l50-.2v.2z"/>
<path d="M20.5 285.6h2.5v-.1zM20.5 285.5h2.5l-2.5 .1z"/>
<path d="M530.4 293.2v.2l50-.2zM530.4 293.4l50-.2v.2z"/>
<path d="M530.4 293.2v.2l50-.2zM530.4 293.4l50-.2v.2z"/>
<path d="M580.4 285.6h2.5v-.1zM580.4 285.5h2.5l-2.5 .1z"/>
<path d="M530.4 319.9h50zM530.4 320l50-.1z"/>
<path d="M530.4 314.9h50zM530.4 315l50-.1z"/>
<path d="M530.4 309.8v.2l50-.2zM530.4 310l50-.2v.2z"/>
<path d="M20.5 335.6h2.5v-.2zM20.5 335.4h2.5l-2.5 .2z"/>
<path d="M530.4 339.9h50zM530.4 340l50-.1z"/>
<path d="M530.4 334.9h50zM530.4 335l50-.1z"/>
<path d="M530.4 329.9h50zM530.4 330l50-.1z"/>
<path d="M530.4 324.9h50zM530.4 325l50-.1z"/>
<path d="M580.4 335.6h2.5v-.2zM580.4 335.4h2.5l-2.5 .2z"/>
<path d="M530.4 359.8v.2l50-.2zM530.4 360l50-.2v.2z"/>
<path d="M530.4 359.8v.2l50-.2zM530.4 360l50-.2v.2z"/>
<path d="M530.4 354.9h50zM530.4 355l50-.1z"/>
<path d="M530.4 349.9h50zM530.4 350l50-.1z"/>
<path d="M530.4 344.9h50zM530.4 345l50-.1z"/>
<path d="M580.4 360h2.5v-.2zM580.4 359.8h2.5l-2.5 .2z"/>
<path d="M580.4 360h2.5v-.2zM580.4 359.8h2.5l-2.5 .2z"/>
<path d="M20.5 385.6h2.5v-.2zM20.5 385.4h2.5l-2.5 .2z"/>
<path d="M580.4 385.6h2.5v-.2zM580.4 385.4h2.5l-2.5 .2z"/>
<path d="M78.9 410l.2 2.5v-2.5zM78.9 410l.2 2.5h-.2z"/>
<path d="M128.9 410l.2 2.5v-2.5zM128.9 410l.2 2.5h-.2z"/>
<path d="M178.9 410l.2 2.5v-2.5zM178.9 410l.2 2.5h-.2z"/>
<path d="M228.9 410l.2 2.5v-2.5zM228.9 410l.2 2.5h-.2z"/>
<path d="M278.9 410l.2 2.5v-2.5zM278.9 410l.2 2.5h-.2z"/>
<path d="M328.9 410l.2 2.5v-2.5zM328.9 410l.2 2.5h-.2z"/>
<path d="M378.9 410l.2 2.5v-2.5zM378.9 410l.2 2.5h-.2z"/>
<path d="M428.9 410l.2 2.5v-2.5zM428.9 410l.2 2.5h-.2z"/>
<path d="M478.9 410l.2 2.5v-2.5zM478.9 410l.2 2.5h-.2z"/>
<path d="M528.9 410v2.5h.2zM528.9 410h.2v2.5z"/>
<path d="M528.9 410l.2 2.5v-2.5zM528.9 410l.2 2.5h-.2z"/>
<path d="M538.9 410l.2 2.5v-2.5zM538.9 410l.2 2.5h-.2z"/>
<path d="M553.9 410l.2 2.5v-2.5zM553.9 410l.2 2.5h-.2z"/>
<path d="M578.9 410l.2 2.5v-2.5zM578.9 410l.2 2.5h-.2z"/>
<path d="M578.7 410l.5 2.5v-2.5zM578.7 410l.5 2.5h-.5z"/>
</g>
<text font-size="13.4" x="539.4" y="389.7">A723</text>
<text font-size="5" x="535.2" y="180.7">MO-D_2-STUDIO</text>
<g font-size="4.1">
<text x="159.9" y="101">X2</text>
<text x="355.1" y="97.7">X5</text>
</g>
<g font-size="2.5">
<text x="48.7" y="10.4">1</text>
<text x="103.3" y="10.4">2</text>
<text x="153.3" y="10.4">3</text>
<text x="203.3" y="10.4">4</text>
<text x="253.3" y="10.4">5</text>
<text x="303.3" y="10.4">6</text>
<text x="353.3" y="10.4">7</text>
<text x="403.3" y="10.4">8</text>
<text x="453.3" y="10.4">9</text>
<text x="502.6" y="10.4">10</text>
<text x="552.6" y="10.4">11</text>
<text x="20.3" y="46.4">A</text>
<text x="581.5" y="48.7">A</text>
<text x="138.6" y="79.8">24.8</text>
<text x="202.8" y="88.6">2.4</text>
<text x="123.4" y="93">21.0</text>
<text x="210.1" y="92.6">9.0</text>
<text x="153.5" y="96.4">14.0</text>
<text x="222.8" y="96.1">80°</text>
<text x="139.5" y="106.8">22.0</text>
<text x="20.3" y="111.4">B</text>
<text x="581.5" y="111.4">B</text>
<text x="531.2" y="152.9">POLITECNICO DI MILANO</text>
<text x="531.3" y="155.9">SCUOLA DEL DESIGN</text>
<text x="20.2" y="161.4">C</text>
<text x="531.3" y="158.9">C.L. DESIGN DEGLI INTERNI</text>
<text x="581.5" y="161.4">C</text>
<text x="531.4" y="162.7">PROGETTO:</text>
<text x="20.2" y="211.4">D</text>
<text x="531.4" y="212.7">CORSO:</text>
<text x="541.7" y="214.6">STRUMENTI E METODI</text>
<text x="581.5" y="211.4">D</text>
<text x="124.2" y="218.7">37.3</text>
<text x="225.3" y="218.4">38.0</text>
<text x="545.5" y="217.7">DEL PROGETTO</text>
<text x="531.4" y="229.4">DOCENTE:</text>
<text x="543.9" y="235.8">MARCO FERRARA</text>
<text x="154.3" y="243.1">49.0</text>
<text x="233" y="242.9">3.8</text>
<text x="531.4" y="246">STUDENTI:</text>
<text x="543.5" y="255.4">RICCARDO FALLANI</text>
<text x="20.3" y="261.4">E</text>
<text x="531.4" y="262.7">OGGETTO:</text>
<text x="581.5" y="261.4">E</text>
<text x="537" y="265.7">SEDIA RENBERGET 203.394.20</text>
<text x="531.4" y="279.4">NOTE:</text>
<text x="554.8" y="285.8">-</text>
<text x="531.4" y="296.1">NOME FILE:</text>
<text x="538" y="301.8">RENBERGET 203.394.20.dwg</text>
<text x="20.3" y="311.4">F</text>
<text x="581.6" y="311.4">F</text>
<text x="531.3" y="313.4">VERS</text>
<text x="571.3" y="313.4">DATA</text>
<text x="531.4" y="358.4">A</text>
<text x="565" y="358.4">2017.05.23</text>
<text x="20.1" y="361.4">G</text>
<text x="531.4" y="362.8">TAVOLA NO.:</text>
<text x="564.8" y="362.8">006 DI</text>
<text x="574.7" y="362.8">010</text>
<text x="581.4" y="361.4">G</text>
<text x="531.4" y="405.4">DATA:</text>
<text x="541.4" y="405.3">2017/06/29</text>
<text x="556.3" y="405.3">SCALA:</text>
<text x="572.3" y="405.3">1:1</text>
<text x="17.6" y="410.2" transform="rotate(-90 17.6 410.2)">DIRECTORY: C:\USERS\RICCA\DESKTOP\MO-D_2_STUDIO-MASTER\DWG\RENBERGET 203.394.20.DWG | PLOTTED ON: 03/07/2017 20:53:13 | BY USER: RICCARDO FALLANI</text>
<text x="20.2" y="411.4">H</text>
<text x="46.8" y="413.3">1</text>
<text x="103.3" y="413.3">2</text>
<text x="153.3" y="413.3">3</text>
<text x="203.3" y="413.3">4</text>
<text x="253.3" y="413.3">5</text>
<text x="303.3" y="413.3">6</text>
<text x="353.3" y="413.3">7</text>
<text x="403.3" y="413.3">8</text>
<text x="453.3" y="413.3">9</text>
<text x="502.6" y="413.3">10</text>
<text x="529.5" y="412.5">0</text>
<text x="531.3" y="408.3">REV:</text>
<text x="539.5" y="412.5">1cm</text>
<text x="541.4" y="408.3">A</text>
<text x="554.5" y="412.5">2.5cm</text>
<text x="556.3" y="408.3">FORMATO:</text>
<text x="572.8" y="408.3">A2</text>
<text x="572.9" y="408.3">A1</text>
<text x="573.7" y="412.5">5cm</text>
</g>
</svg>
